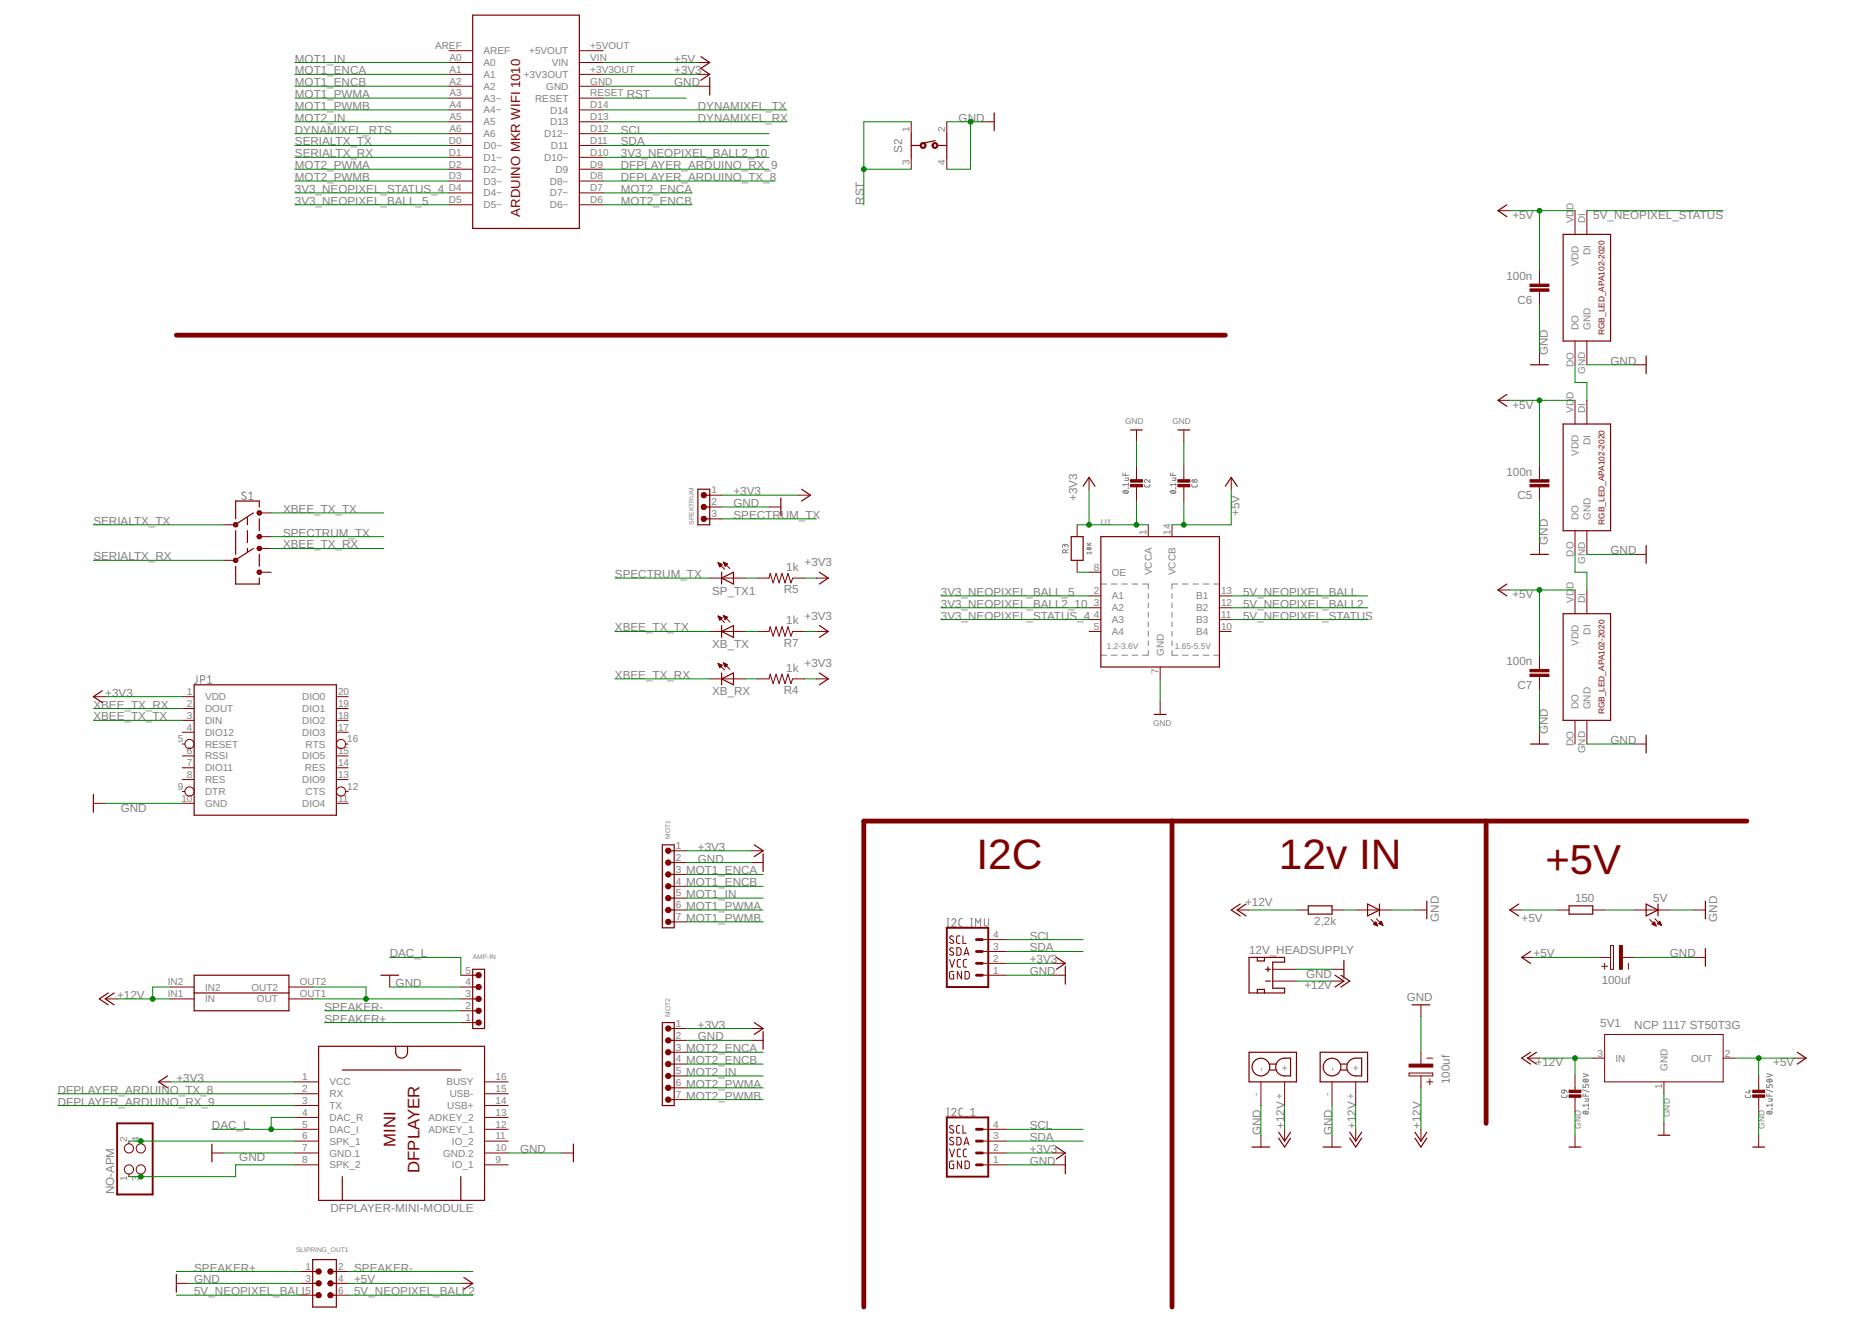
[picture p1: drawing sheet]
<svg xmlns="http://www.w3.org/2000/svg" width="594mm" height="420mm" viewBox="0 0 594 420" stroke-linecap="round" stroke-linejoin="round" font-family="sans-serif">
<g fill="none" stroke="#808080" stroke-width=".32">
<path d="M78 156.3a.6 .6 0 0 0-1-.1 .6 .6 0 0 0 .1 .9l.7 .4a.6 .6 0 0 1 .1 .9 .6 .6 0 0 1-.9 0l-.2-.2M79 156.7l.7-.6v2.4M79 158.5h1.3M356.4 150.1v.8h1.7M356.5 155.8a.97 .97 0 0 1 1.6 .4 .94 .94 0 0 1-.9 .4 .94 .94 0 0 1-.8-.6zM356.8 155.7l.9 .8M357 151.7h1.1l-.1 .7-1 .1M357.1 150.1v.8M358 155h.1M358.1 153.2v1M358.1 153.7h-1.7l.4 .5M363.2 153.8v.5l.4 .2h1.1l.2-.7"/>
<path d="M364.9 152.1v1l-1-.8a.47 .47 0 0 0-.7 .2 .47 .47 0 0 0 .4 .6M371.4 150.1v.8h1.7M371.5 155.8a.97 .97 0 0 1 1.6 .4 .94 .94 0 0 1-.9 .4 .94 .94 0 0 1-.7-.6zM371.8 155.7l1 .8M372 151.7h1.1v.7l-1.1 .1M372.2 150.1v.8M373.1 155h.1M373.1 153.7h-1.7l.4 .5M373.1 153.2v1M378.2 153.8v.5l.4 .2h1.1l.3-.7M338 173.2a.48 .48 0 0 1 .5-.5 .48 .48 0 0 1 .4 .5v.5M338 173.5v-.4a.39 .39 0 0 0-.4-.4 .39 .39 0 0 0-.4 .4v.6"/>
<path d="M338.2 175.4v-.5a.49 .49 0 0 0-.5-.5 .49 .49 0 0 0-.5 .5v.5h1.7M338.9 174.4l-.7 .4M345 173h1.2M345 172.3l.8 .7M345.1 173.9a.59 .59 0 0 1 .7-.3 .59 .59 0 0 1 .4 .7 .59 .59 0 0 1-.8 .3 .59 .59 0 0 1-.3-.7zM345.2 173.8l.8 .6M346.2 175.5h-1.2l.2 .3M346.2 175.1v.7M346.2 172.3l-.7 .4M349.4 185.3h1.8M352.7 185.3h1.8M356 185.3h1.8"/>
<path d="M359.3 185.3h1.8M362.6 185.3h1.8v1.6M364.4 188.3v1.6M364.4 191.3v1.6M364.4 194.4v1.5M364.4 197.4v1.5M371.9 188.3v1.6M371.9 191.3v1.6M371.9 194.4v1.5M371.9 197.4v1.5M373.8 185.3h-1.9v1.6M375.2 185.3h1.9"/>
<path d="M378.5 185.3h1.9M381.8 185.3h1.9M385.1 185.3h1.9M62.5 214.4v2.1l-.2 .2-.6 .1M63.7 215.8h.6a.67 .67 0 0 0 .7-.7 .67 .67 0 0 0-.7-.7h-.6v2.4M65.9 216.8h1.3M65.9 214.9l.6-.5v2.4M349.4 207.9h1.8M352.7 207.9h1.8M356 207.9h1.8M359.3 207.9h1.8M364.4 206.4v1.5h-1.8"/>
<path d="M364.4 200.4v1.5M364.4 203.4v1.5M371.9 206.4v1.5h1.9M371.9 200.4v1.5M371.9 203.4v1.5M375.2 207.9h1.9M378.5 207.9h1.9M381.8 207.9h1.9M385.1 207.9h1.9M300.6 293.9h.5M300.6 291.5h.5M300.8 291.5v2.4"/>
<path d="M302 292.1a.66 .66 0 0 1 1-.6 .66 .66 0 0 1 .2 1.1l-1.2 1.3h1.4M305.4 291.5l-.7 .1-.4 .5 .1 1.6 1 .2M306.2 294.2h1.1M308.1 293.9h.5M308.1 291.5h.5M308.3 291.5v2.4M309.6 293.9v-2.4l.8 1.4 .8-1.4v2.4M312.4 291.5v1.8a.67 .67 0 0 0 .6 .6 .67 .67 0 0 0 .7-.6v-1.8M300.6 354.1h.5M300.6 351.7h.5M300.8 351.7v2.4M302 352.2a.66 .66 0 0 1 1-.4 .66 .66 0 0 1 .2 1l-1.2 1.3h1.4"/>
<path d="M305.4 351.7h-.7l-.4 .5 .1 1.7 1 .2M306.2 354.4h1.1M308.1 354.1h1.4M308.1 352.2l.7-.5v2.4M495.6 347.5v.6l.4 .2h1.1l.2-.8M495.7 346l.8-.1v.6a.48 .48 0 0 1-.7 .3 .48 .48 0 0 1-.1-.8zM496.5 345.9l.5 .2 .3 .6M502.2 345.8l2.1 .7M502.4 344.1v1h.7v-.6a.5 .5 0 0 1 .5-.4 .5 .5 0 0 1 .5 .4v.6M502.4 347.1v.8h1.7M502.4 340.7l1.7 .5-1.7 .6M502.5 352.8a.95 .95 0 0 1 1.6 .4 .95 .95 0 0 1-1.7-.3z"/>
<path d="M502.5 342.7a.95 .95 0 0 1 1.6 .4 .96 .96 0 0 1-1.7-.3zM502.8 352.7l.9 .8M502.8 342.5l.9 .8M502.9 348.7h1.2l-.1 .7-1.1 .1M503.1 347.1v.8M504 351.9h.1M504.1 350.7h-1.7l.4 .5M504.1 350.2v1M553.9 347.5v.6l.3 .2h1.2l.2-.8M554.8 346.2h.8M555.2 345.9v1l-1.3-.4M560.5 345.8l2.1 .7"/>
<path d="M560.7 344.1v1h.7v-.6a.49 .49 0 0 1 .5-.4 .49 .49 0 0 1 .5 .4v.6M560.7 347.1v.8h1.7M560.7 340.7l1.7 .5-1.7 .6M560.8 352.8a.96 .96 0 0 1 1.6 .4 .95 .95 0 0 1-1 .4 .95 .95 0 0 1-.7-.7zM560.8 342.7a.96 .96 0 0 1 1.6 .4 .95 .95 0 0 1-1.7-.3zM561.1 352.7l.9 .8M561.1 342.5l.9 .8M561.3 348.7h1.1l-.2 .7-.9 .1M561.4 347.1v.8M562.3 351.9h.1M562.4 350.2v1M562.4 350.7h-1.7l.4 .5"/>
<circle cx="378.6" cy="152.6" r=".39"/>
<circle cx="379.5" cy="152.6" r=".48"/>
</g>
<path d="M56 106.4h332.9M371.9 260.6v154.2M471.6 260.6v95.9M554.4 260.6h-280.3v154.2" fill="none" stroke="#800000" stroke-width="1.5"/>
<g fill="none" stroke="#800000" stroke-width=".38">
<path d="M150 4.8h33.9v67.7h-33.9zM222.4 18l2.8 1.8-2.8 1.9 2.8 1.9-2.8 1.9M225.2 24.6v5.6M315.5 35.8v5.7M289.2 42.4v7.5M289.2 46.2h2.8M296.8 44.6l-4.1 .9M297.6 46.2h2.9M300.5 42.4v7.5M478.2 65l-2.8 1.9 2.8 1.8M496.1 74.4h15v33.8h-15zM485.7 115.8h5.7"/>
<path d="M522.4 112.9v5.7M358.8 136.4h3.7M373.8 136.4h3.8M478.2 125.2l-2.8 1.8 2.8 1.9M496.1 134.6h15v33.8h-15zM221.5 155.3h3.7v11.2h-3.7zM223.4 157.1h1.8M247.8 158.1v5.6M254.4 155.3l2.8 1.8-2.8 1.9M343.7 154.3l1.9-2.8 1.9 2.8M388.9 154.3l1.8-2.8 1.9 2.8M74.8 179.7v5.6h7.5v-1.8"/>
<path d="M74.8 168.4v7.5M78.5 164.3v2.2M78.5 168.4v3.8M78.5 174.1v1.1M80.4 162.8l-5.2 3.4M80.4 174.1l-5.2 3.3M82.3 160.9v-1.9h-7.5v5.7M82.3 164.7v3.7M82.3 175.9v3.8M223.4 160.9h1.8M223.4 164.7h1.8M340 170.3h3.7v7.5h-3.7z"/>
<path d="M349.4 170.3h37.6v41.4h-37.6zM485.7 175.9h5.7M522.4 173.1v5.7M229 181.6v3.7M229 198.5v3.8M229 183.5l3.8-1.9v3.7zM260 198.5l2.8 1.9-2.8 1.9M260 181.6l2.8 1.9-2.8 1.8M478.2 185.3l-2.8 1.9 2.8 1.9M496.1 194.8h15v33.8h-15zM32.5 219.2l-2.9 1.9 2.9 1.8M61.6 217.3h45.1v41.4h-45.1z"/>
<path d="M229 200.4l3.8-1.9v3.8zM229 213.6v3.7M229 215.4l3.8-1.8v3.7zM260 213.6l2.8 1.8-2.8 1.9M366.3 226.7h3.8M485.7 236.1h5.7M522.4 233.3v5.7M29.6 252.1v5.6M210.2 268.1h3.8v26.3h-3.8zM212.1 273.7h1.9M212.1 270h1.9M212.1 277.5h1.9"/>
<path d="M239.4 268.1l2.8 1.9-2.8 1.8M242.2 270.9v5.7M212.1 281.3h1.9M212.1 285h1.9M212.1 288.8h1.9M212.1 292.5h1.9M393.6 286.9l-2.9 1.9 2.9 1.9M395.4 286.9l-2.8 1.9 2.8 1.9M415.2 287.5h7.5v2.6h-7.5zM434 286.9l3.8 1.9-3.8 1.9zM437.8 286.9v3.8M452.8 286v5.6"/>
<path d="M482 286.9l-2.9 1.9 2.9 1.9M497.9 287.5h7.6v2.6h-7.6zM522.4 286.9l3.8 1.9-3.8 1.9zM526.2 286.9v3.8M541.2 286v5.6M34.3 315.1l-2.8 1.9 2.8 1.9M36.2 315.1l-2.8 1.9 2.8 1.9M61.6 315.1h30.1M61.6 309.5h30.1v11.3h-30.1zM120.9 309.5h5.6M150 307.6h3.8v18.8h-3.8zM150 309.5h1.9"/>
<path d="M150 317h1.9M150 313.2h1.9M335.3 303.8l2.8 1.9-2.8 1.9M338.1 306.6v5.7M396.4 303.8h11.3v1.5h-3.8v8.3h3.8v1.5h-11.3zM399 303.8v1.1h2.3v-1.1M399 315.1v-1.1h2.3v1.1M401.7 307.6h1.5M401.7 311.3h1.5M402.4 306.8v1.5M423.7 309.5l2.8 1.8-2.8 1.9M425.5 309.5l2.8 1.8-2.8 1.9"/>
<path d="M426.5 304.8v5.6M448.1 318.9h5.6M485.7 301.9l-2.8 1.9 2.8 1.9M541.2 301v5.6M101.1 332h52.7v48.9h-52.7zM108.6 339.6h37.6M125.6 332a3.9 3.9 0 0 0 .3 3 1.89 1.89 0 0 0 2.1 .7 1.89 1.89 0 0 0 1.3-1.8v-1.9M150 320.8h1.9M150 324.5h1.9M210.2 324.5h3.8v26.3h-3.8zM212.1 330.2h1.9M212.1 326.4h1.9"/>
<path d="M212.1 333.9h1.9M212.1 337.7h1.9M239.4 324.5l2.8 1.9-2.8 1.9M242.2 327.3v5.7M396.4 333.9h15v9.4h-15zM403 339.6h1.9M403 337.7h1.9M405.6 336.7l.7-.6a5 5 0 0 1 3.3-.3v5.6a5.3 5.3 0 0 1-3.3-.3 2.83 2.83 0 0 1-.7-4.4zM419 333.9h15v9.4h-15zM425.5 339.6h1.9M425.5 337.7h1.9M428.2 336.7l.7-.6a5 5 0 0 1 3.2-.3v5.6a5.3 5.3 0 0 1-3.2-.3 2.83 2.83 0 0 1-.7-4.4z"/>
<path d="M485.7 333.9l-2.8 1.9 2.8 1.9M487.6 333.9l-2.8 1.9 2.8 1.9M570.4 333.9l2.8 1.9-2.8 1.9M53.1 341.4l-2.8 1.9 2.8 1.9M212.1 341.4h1.9M212.1 345.2h1.9M212.1 349h1.9M405.8 359.3l1.9 2.8 1.9-2.8M428.3 359.3l1.9 2.8 1.9-2.8M449.1 359.3l1.8 2.8 1.9-2.8M67.2 363.1v5.6M108.6 373.4v7.5"/>
<path d="M146.2 373.4v7.5M182 363.1v5.6M335.3 364l2.8 1.9-2.8 1.9M338.1 366.8v5.7M397.3 364h5.7M405.8 361.2l1.9 2.8 1.9-2.8M419.9 364h5.6M428.3 361.2l1.9 2.8 1.9-2.8M449.1 361.2l1.8 2.8 1.9-2.8M497.9 364h3.8M526.2 360.3h3.7M556.2 364h3.8"/>
<path d="M99.2 399.7h7.5v15.1h-7.5zM56 404.5v5.6M99.2 403.5h1.9M99.2 407.3h1.9M99.2 411h1.9M104.9 403.5h1.8M104.9 407.3h1.8M104.9 411h1.8M147.2 405.4l2.8 1.9-2.8 1.9"/>
<circle cx="400.2" cy="338.6" r="2.82"/>
<circle cx="422.7" cy="338.6" r="2.82"/>
</g>
<g fill="none" stroke="#800000" stroke-width=".32">
<path d="M142.5 19.8h7.5M142.5 16.1h7.5M183.9 19.8h7.5M183.9 16.1h7.5M221.5 19.8h3.7M142.5 38.7h7.5M142.5 34.9h7.5M142.5 31.1h7.5M142.5 27.4h7.5M142.5 23.6h7.5M183.9 38.7h7.5M183.9 34.9h7.5"/>
<path d="M183.9 31.1h7.5M183.9 27.4h7.5M183.9 23.6h7.5M221.5 27.4h3.7M221.5 23.6h3.7M289.2 38.7v3.7M300.5 38.7v3.7M311.7 38.7h3.8M142.5 57.4h7.5M142.5 53.7h7.5M142.5 49.9h7.5M142.5 46.2h7.5"/>
<path d="M142.5 42.4h7.5M183.9 57.4h7.5M183.9 53.7h7.5M183.9 49.9h7.5M183.9 46.2h7.5M183.9 42.4h7.5M289.2 49.9v3.8M300.5 49.9v3.8M142.5 65h7.5M142.5 61.2h7.5M183.9 65h7.5M183.9 61.2h7.5"/>
<path d="M475.4 66.9h3.7M499.8 66.9v7.5M503.6 66.9v7.5M488.5 85.7v4.5M488.5 92.4v4.5M488.5 112v3.8M499.8 108.2v7.6M503.6 108.2v7.6M518.6 115.8h3.8M360.7 136.4v3.8M375.7 136.4v3.8M475.4 127h3.7"/>
<path d="M499.8 127v7.6M503.6 127v7.6M225.2 157.1h3.8M253.4 157.1h3.8M345.6 151.5v3.8M360.7 147.7v4.9M360.7 154.1v4.9M375.7 147.7v4.9M375.7 154.1v4.9M390.7 151.5v3.8M488.5 147.7v4.6M488.5 154.5v4.5"/>
<path d="M71 166.5h3.8M71 177.8h3.8M82.3 162.8h3.8M82.3 170.3h3.8M82.3 174.1h3.8M225.2 160.9h3.8M225.2 164.7h3.8M227.9 178.6l2 2M227.9 178.6l1.3 .5-.8 .8M227.9 178.6l.5 1.3M227.9 178.7h.3M228 178.9h.6"/>
<path d="M228.1 179.1h.9M228.2 179.3h.8M228.3 179.5h.6M228.3 179.7h.4M228.4 179.9h.1M229.6 178.4l2 2M229.6 178.4l1.3 .5-.8 .8M229.6 178.4l.5 1.3M229.6 178.5h.2M229.7 178.7h.6M229.8 178.9h.9M229.9 179.1h.9"/>
<path d="M229.9 179.3h.6M230 179.5h.4M230.1 179.7h.1M244.1 160.9h3.7M341.8 166.5v3.8M341.8 177.8v3.8M364.4 166.5v3.8M371.9 166.5v3.8M488.5 172.2v3.7M499.8 168.4v7.5M503.6 168.4v7.5M518.6 175.9h3.8"/>
<path d="M82.3 181.6h3.8M225.2 183.5h11.3M227.9 195.5l2 2.1M227.9 195.5l1.3 .6-.8 .7zM227.9 195.6h.1M228 195.7h.5M228.1 195.9h.8M228.2 196.2h.9M228.2 196.3h.7M228.3 196.5h.4M228.4 196.7h.1M229.6 195.3l2 2.1"/>
<path d="M229.6 195.3l1.3 .6-.8 .7zM229.6 195.4h.1M229.7 195.6h.4M229.7 195.7h.9M229.8 195.9h1M229.9 196.2h.7M230 196.3h.4M230.1 196.5h.1M240.3 183.5h3.8l.3-1.6 1 3.1 .9-3.1 .9 3.1 1-3.1 .9 3.1 1-3.1 .9 3.1 .6-1.5h3.7M259.1 183.5h3.7M345.6 189.1h3.8M345.6 192.9h3.8"/>
<path d="M345.6 196.6h3.8M345.6 181.6h3.8M387 189.1h3.7M387 192.9h3.7M387 196.6h3.7M475.4 187.2h3.7M499.8 187.2v7.6M503.6 187.2v7.6M225.2 200.4h11.3M225.2 215.4h11.3M227.9 210.5l2 2.1M227.9 210.5l1.3 .6-.8 .8"/>
<path d="M227.9 210.5l.5 1.4M227.9 210.7h.3M228 210.9h.7M228.1 211.1h1M228.2 211.3h.8M228.3 211.5h.5M228.3 211.7h.3M228.4 211.9h.1M229.6 210.4l2 2M229.6 210.4l1.3 .5-.8 .8M229.6 210.4l.5 1.3M229.6 210.5h.3"/>
<path d="M229.7 210.7h.6M229.8 210.9h1M229.9 211.1h.8M230 211.3h.5M230 211.5h.3M230.1 211.7h.1M240.3 200.4h3.8l.3-1.5 1 3 .9-3 .9 3 1-3 .9 3 1-3 .9 3 .6-1.5h3.7M240.3 215.4h3.8l.3-1.5 1 3 .9-3 .9 3 1-3 .9 3 1-3 .9 3 .6-1.5h3.7M259.1 200.4h3.7M259.1 215.4h3.7M345.6 200.4h3.8M368.2 211.7v3.7"/>
<path d="M387 200.4h3.7M488.5 207.9v4.5M488.5 214.7v4.5M29.6 221.1h3.8M57.8 236.1h.9M57.8 228.6h3.8M57.8 221.1h3.8M57.8 224.8h3.8M57.8 232.4h3.8M57.8 239.9h3.8M106.7 228.6h3.8M106.7 221.1h3.8"/>
<path d="M106.7 224.8h3.8M106.7 232.4h3.8M106.7 239.9h3.8M109.7 236.1h.8M368.2 222.9v3.8M488.5 232.4v3.7M499.8 228.6v7.5M503.6 228.6v7.5M518.6 236.1h3.8M29.6 254.9h3.8M57.8 251.2h.9M57.8 254.9h3.8"/>
<path d="M57.8 247.4h3.8M57.8 243.6h3.8M106.7 254.9h3.8M106.7 247.4h3.8M106.7 243.6h3.8M109.7 251.2h.8M214 273.7h3.7M214 270h3.7M214 277.5h3.7M238.4 273.7h3.8M238.4 270h3.8M214 288.8h3.7"/>
<path d="M214 292.5h3.7M214 281.3h3.7M214 285h3.7M302.5 297.2a.6 .6 0 0 0-.9-.1 .6 .6 0 0 0 .1 .9l.7 .4a.61 .61 0 0 1 .1 .9 .61 .61 0 0 1-.9-.1l-.3-.2M304.6 297h-.7l-.3 .5 .1 1.7 .9 .2M305.6 297v2.4h1M311.7 298.2h7.6M392.6 288.8h3.8M411.4 288.8h3.8M422.7 288.8h3.8M430.2 288.8h11.3M435.1 291.8l2.1 2.1"/>
<path d="M435.9 293.3l1.3 .6M435.9 293.3l.7-.8 .6 1.4M435.9 293.3h1.1M436.1 293.1h.8M436.3 292.9h.5M436.4 293.5h.6M436.5 292.7h.2M436.8 291.6l2.1 2.1M436.8 293.7h.3M437.6 293.1h1.1M437.6 293.1l1.3 .6M437.6 293.1l.7-.7 .6 1.3"/>
<path d="M437.8 292.9h.8M438 292.7h.5M438 293.3h.7M438.1 292.5h.3M438.5 293.5h.3M449.1 288.8h3.7M479.1 288.8h3.8M494.2 288.8h3.7M505.5 288.8h3.7M518.6 288.8h11.3M523.5 291.8l2.1 2.1M524.3 293.3l1.3 .6"/>
<path d="M524.3 293.3l.7-.8 .6 1.4M524.3 293.3h1.1M524.5 293.1h.8M524.7 292.9h.5M524.7 293.5h.7M524.8 292.7h.3M525.2 293.7h.3M525.2 291.6l2.1 2.1M526 293.1h1M526 293.1l1.3 .6M526 293.1l.7-.7 .6 1.3M526.2 292.9h.8"/>
<path d="M526.4 292.7h.5M526.4 293.3h.7M526.5 292.5h.3M526.9 293.5h.3M537.4 288.8h3.8M33.4 317h3.8M54.1 317h7.5M54.1 313.2h7.5M91.7 317h7.5M91.7 313.2h7.5M123.7 309.5v3.7M146.2 309.5h3.8"/>
<path d="M146.2 317h3.8M146.2 313.2h3.8M301.3 304.5l.8 2.4 .8-2.4M302.5 300.9a.6 .6 0 0 0-.9-.1 .6 .6 0 0 0 .1 1l.7 .4a.61 .61 0 0 1 .1 .9 .61 .61 0 0 1-.9-.1l-.3-.2M302.7 308.3h-1l-.3 .3-.1 1.5 .3 .5 1.1 .1v-1.4h-.4M303.7 300.7l.8 .1 .4 .4v1.5l-.4 .4h-.8zM304.8 304.5h-.7l-.3 .5 .1 1.7 .9 .2M305.1 308.3v2.4l-1.3-2.4v2.4M305.9 303.1l.8-2.4 .8 2.4M306.1 302.6h1.2M306.3 308.3h.8l.5 .4v1.5l-.5 .4-.8 .1zM306.8 304.5h-.8l-.3 .5v1.5l.4 .4h.7"/>
<path d="M311.7 309.5h7.6M311.7 305.7h7.6M311.7 301.9h7.6M334.3 309.5h3.8M334.3 305.7h3.8M403.9 311.3h7.5M403.9 307.6h7.5M422.7 311.3h3.8M422.7 307.6h3.8M450.9 318.9v3.7M482.9 303.8h3.8M507.3 303.8h3.8"/>
<path d="M508.3 306.6h1.9M509.2 305.7v1.9M511.1 300.1h.9v7.5h-.9zM514.9 303.8h3.7M516.8 305.7v1.9M537.4 303.8h3.8M146.2 324.5h3.8M146.2 320.8h3.8M214 330.2h3.7M214 326.4h3.7M214 333.9h3.7M214 337.7h3.7"/>
<path d="M238.4 330.2h3.8M238.4 326.4h3.8M450.9 333.9v3.8M452.8 335.8h1.9M484.8 335.8h3.7M505.5 335.8h3.7M509.2 328.3h37.6v15h-37.6zM546.8 335.8h3.8M569.4 335.8h3.8M50.3 343.3h3.8M93.6 358.4h7.5M93.6 343.3h7.5"/>
<path d="M93.6 347.1h7.5M93.6 350.8h7.5M93.6 354.6h7.5M153.8 358.4h7.5M153.8 343.3h7.5M153.8 347.1h7.5M153.8 350.8h7.5M153.8 354.6h7.5M214 341.4h3.7M214 345.2h3.7M214 349h3.7M302.5 357.4a.6 .6 0 0 0-.9-.1 .6 .6 0 0 0 .1 .9l.7 .4a.61 .61 0 0 1 .1 .9 .61 .61 0 0 1-.9-.1l-.3-.2"/>
<path d="M304.6 357.2h-.7l-.3 .5 .1 1.6 .9 .3M305.6 357.2v2.4h1M311.7 358.4h7.6M400.2 343.3v7.5M407.7 343.3v7.5M407.7 358.4v3.7M422.7 343.3v7.5M430.2 343.3v7.5M430.2 358.4v3.7M447.2 340.5h7.5v.9h-7.5zM450.9 341.4v3.8M450.9 358.4v3.7"/>
<path d="M452.8 343.3h1.9M453.7 342.4v1.9M499.8 341.4v4.9M499.8 347.8v4.9M528 343.3v3.8M528 356.5v3.8M558.1 341.4v4.9M558.1 347.8v4.9M40.9 362.1v.8M40.9 372.6v.8M44.7 362.1v.8M44.7 372.6v.8"/>
<path d="M67.2 365.9h3.8M93.6 369.7h7.5M93.6 365.9h7.5M93.6 362.1h7.5M153.8 369.7h7.5M153.8 365.9h7.5M153.8 362.1h7.5M178.2 365.9h3.8M301.3 364.7l.8 2.4 .8-2.4M302.5 361.1a.6 .6 0 0 0-.9-.1 .6 .6 0 0 0 .1 .9l.7 .4a.61 .61 0 0 1 .1 .9 .61 .61 0 0 1-.9 0l-.3-.2M302.7 368.4l-1 .1-.3 .3-.1 1.5 .3 .5 1.1 .1v-1.4h-.4M303.7 360.9l.8 .1 .4 .4 .1 1.3-.5 .6h-.8z"/>
<path d="M304.8 364.7h-.7l-.3 .5 .1 1.7 .9 .2M305.1 368.4v2.5l-1.3-2.5v2.5M305.9 363.3l.8-2.4 .8 2.4M306.1 362.7h1.2M306.3 368.4l.8 .1 .5 .4v1.5l-.5 .4-.8 .1zM306.8 364.7h-.8l-.3 .5 .1 1.7 1 .2M311.7 369.7h7.6M311.7 365.9h7.6M311.7 362.1h7.6M334.3 369.7h3.8M334.3 365.9h3.8M400.2 360.3v3.7"/>
<path d="M422.7 360.3v3.7M499.8 360.3v3.7M558.1 360.3v3.7M56 407.3h3.7M95.5 403.5h3.7M95.5 407.3h3.7M95.5 411h3.7M106.7 403.5h3.8M106.7 407.3h3.8M106.7 411h3.8M146.2 407.3h3.8"/>
<circle cx="60.1" cy="236.1" r="1.46"/>
<circle cx="108.2" cy="236.1" r="1.46"/>
<circle cx="60.1" cy="251.2" r="1.46"/>
<circle cx="108.2" cy="251.2" r="1.46"/>
<circle cx="40.9" cy="364.4" r="1.46"/>
<circle cx="40.9" cy="371.1" r="1.46"/>
<circle cx="44.7" cy="371.1" r="1.46"/>
<circle cx="44.7" cy="364.4" r="1.46"/>
</g>
<path d="M300.5 294.4h13.1v18.8h-13.1zM37.2 356.5h11.3v22.6h-11.3zM300.5 354.6h13.1v18.8h-13.1z" fill="none" stroke="#800000" stroke-width=".61"/>
<path d="M309.9 298.2h1.8M309.9 301.9h1.8M309.9 305.7h1.8M309.9 309.5h1.8M309.9 358.4h1.8M309.9 362.1h1.8M309.9 365.9h1.8M309.9 369.7h1.8" fill="none" stroke="#800000" stroke-width=".91"/>
<g fill="#800000" stroke="#800000" stroke-width=".32">
<path d="M447.2 337.7h7.5v.9h-7.5z"/>
<path d="M513.9 300.1h1v7.5h-1z"/>
<path d="M485.5 152.2h6.1v.8h-6.1z"/>
<path d="M485.5 153.7h6.1v.8h-6.1z"/>
<path d="M485.5 90.2h6.1v.7h-6.1z"/>
<path d="M485.5 91.7h6.1v.7h-6.1z"/>
<path d="M485.5 212.4h6.1v.8h-6.1z"/>
<path d="M485.5 213.9h6.1v.8h-6.1z"/>
<path d="M358.8 152.2h3.7v.8h-3.7z"/>
<path d="M358.8 153.7h3.7v.8h-3.7z"/>
<path d="M373.8 152.2h3.8v.8h-3.8z"/>
<path d="M373.8 153.7h3.8v.8h-3.8z"/>
<path d="M556.2 347.5h3.8v.7h-3.8z"/>
<path d="M556.2 345.9h3.8v.8h-3.8z"/>
<path d="M497.9 347.5h3.8v.7h-3.8z"/>
<path d="M497.9 345.9h3.8v.8h-3.8z"/>
</g>
<g fill="#800000" stroke="#800000" stroke-width=".32">
<path d="M74.3 166a.72 .72 0 0 1 1.1 .2 .72 .72 0 0 1-.4 1 .72 .72 0 0 1-.9-.7h.3a.34 .34 0 0 1 .5-.3 .34 .34 0 0 1 .1 .6 .34 .34 0 0 1-.5-.1l-.4-.2z" fill-rule="evenodd"/>
<path d="M81.8 162.3a.72 .72 0 0 1 1.1 .1 .72 .72 0 0 1-.4 1.1 .72 .72 0 0 1-.9-.7h.4a.34 .34 0 0 1 .4-.3 .34 .34 0 0 1 .1 .5 .34 .34 0 0 1-.5-.1l-.4-.1z" fill-rule="evenodd"/>
<path d="M81.8 169.8a.73 .73 0 0 1 1.1 .1 .73 .73 0 0 1-.4 1.1 .73 .73 0 0 1-.9-.7h.4a.35 .35 0 0 1 .4-.3 .35 .35 0 0 1 .1 .6 .35 .35 0 0 1-.5-.2l-.4-.1z" fill-rule="evenodd"/>
<path d="M81.8 173.5a.72 .72 0 0 1 1.1 .2 .72 .72 0 0 1-.4 1.1 .72 .72 0 0 1-.9-.7h.4a.34 .34 0 0 1 .4-.4 .34 .34 0 0 1 .1 .6 .34 .34 0 0 1-.5-.1l-.4-.1z" fill-rule="evenodd"/>
<path d="M81.8 181.1a.72 .72 0 0 1 1.1 .1 .72 .72 0 0 1-.4 1.1 .72 .72 0 0 1-.9-.7h.4a.35 .35 0 0 1 .4-.3 .35 .35 0 0 1 .1 .5 .35 .35 0 0 1-.5-.1l-.4-.1z" fill-rule="evenodd"/>
<path d="M74.3 177.3a.72 .72 0 0 1 1.1 .2 .72 .72 0 0 1-.4 1 .72 .72 0 0 1-.9-.7h.3a.34 .34 0 0 1 .5-.3 .34 .34 0 0 1 .1 .6 .34 .34 0 0 1-.5-.2l-.4-.1z" fill-rule="evenodd"/>
<path d="M292.2 45.6a.95 .95 0 0 1 1.5 .1 .95 .95 0 0 1-.5 1.4 .95 .95 0 0 1-1.2-.9h.4a.56 .56 0 0 1 .7-.6 .56 .56 0 0 1 .2 .9 .56 .56 0 0 1-.9-.1l-.4-.2z" fill-rule="evenodd"/>
<path d="M296 45.6a.94 .94 0 0 1 1.5 .1 .94 .94 0 0 1-.5 1.4 .94 .94 0 0 1-1.2-.9h.3a.57 .57 0 0 1 .9-.5 .57 .57 0 0 1 .1 .9 .57 .57 0 0 1-.9-.2l-.1-.2h-.3z" fill-rule="evenodd"/>
<circle cx="101.1" cy="403.5" r=".85"/>
<circle cx="104.9" cy="403.5" r=".85"/>
<circle cx="101.1" cy="407.3" r=".85"/>
<circle cx="104.9" cy="407.3" r=".85"/>
<circle cx="101.1" cy="411" r=".85"/>
<circle cx="104.9" cy="411" r=".85"/>
<circle cx="223.4" cy="160.9" r=".85"/>
<circle cx="223.3" cy="157.1" r=".85"/>
<circle cx="223.3" cy="164.7" r=".85"/>
<circle cx="212.1" cy="330.2" r=".85"/>
<circle cx="212.1" cy="326.4" r=".85"/>
<circle cx="212.1" cy="333.9" r=".85"/>
<circle cx="212.1" cy="337.7" r=".85"/>
<circle cx="212.1" cy="341.4" r=".85"/>
<circle cx="212.1" cy="345.2" r=".85"/>
<circle cx="212.1" cy="349" r=".85"/>
<circle cx="212.1" cy="273.7" r=".85"/>
<circle cx="212.1" cy="270" r=".85"/>
<circle cx="212.1" cy="277.5" r=".85"/>
<circle cx="212.1" cy="281.3" r=".85"/>
<circle cx="212.1" cy="285" r=".85"/>
<circle cx="212.1" cy="288.8" r=".85"/>
<circle cx="212.1" cy="292.5" r=".85"/>
<circle cx="151.9" cy="320.8" r=".85"/>
<circle cx="151.9" cy="324.5" r=".85"/>
<circle cx="151.9" cy="317" r=".85"/>
<circle cx="151.9" cy="313.2" r=".85"/>
<circle cx="151.9" cy="309.5" r=".85"/>
</g>
<g fill="none" stroke="#008000" stroke-width=".32">
<path d="M93.6 19.8h48.9M191.4 19.8h30.1M93.6 27.4h48.9M93.6 38.7h48.9M93.6 34.9h48.9M93.6 23.6h48.9M93.6 31.1h48.9M191.4 27.4h30.1M191.4 38.7h58.3M191.4 34.9h58.3M191.4 23.6h30.1M191.4 31.1h26.3"/>
<path d="M289.2 38.7h-15.1v26.3M300.5 38.7h11.2M308 38.7v15h-7.5M93.6 53.7h48.9M93.6 46.2h48.9M93.6 42.4h48.9M93.6 49.9h48.9M93.6 57.4h48.9M191.4 53.7h52.7M191.4 46.2h52.7M191.4 42.4h52.7M191.4 49.9h52.7"/>
<path d="M191.4 57.4h54.5M274.1 53.7h15.1M93.6 61.2h48.9M93.6 65h48.9M191.4 61.2h28.2M191.4 65h28.2M479.1 66.9h20.7M488.5 66.9v18.8M503.6 66.9h43.2M488.5 96.9v15.1M499.8 115.8v5.6h3.8v5.6M503.6 115.8h15"/>
<path d="M479.1 127h20.7M488.5 127v20.7M229 157.1h24.4M345.6 155.3v11.2M360.7 140.2v7.5M360.7 159v7.5M375.7 140.2v7.5M375.7 159v7.5M390.7 155.3v11.2h-18.8M488.5 159v13.2M29.6 166.5h41.4M29.6 177.8h41.4"/>
<path d="M86.1 174.1h35.7M86.1 162.8h35.7M86.1 170.3h35.7M229 160.9h15.1M229 164.7h30.1M341.8 166.5h22.6M499.8 175.9v5.7h3.8v5.6M503.6 175.9h15M195.1 183.5h30.1M236.5 183.5h3.8M255.3 183.5h3.8M298.6 196.6h47"/>
<path d="M298.6 192.9h47M298.6 189.1h47M341.8 181.6h3.8M390.7 196.6h43.3M390.7 192.9h43.3M390.7 189.1h43.3M479.1 187.2h20.7M488.5 187.2v20.7M195.1 200.4h30.1M195.1 215.4h30.1M236.5 200.4h3.8M236.5 215.4h3.8"/>
<path d="M255.3 200.4h3.8M255.3 215.4h3.8M368.2 215.4v7.5M488.5 219.2v13.2M29.6 224.8h28.2M29.6 228.6h28.2M33.4 221.1h24.4M503.6 236.1h15M33.4 254.9h24.4M217.7 273.7h20.7M217.7 270h20.7M217.7 277.5h24.5"/>
<path d="M217.7 288.8h24.5M217.7 281.3h24.5M217.7 285h24.5M217.7 292.5h24.5M319.3 298.2h24.4M396.4 288.8h15M426.5 288.8h3.7M441.5 288.8h7.6M482.9 288.8h11.3M509.2 288.8h9.4M529.9 288.8h7.5M37.2 317h16.9"/>
<path d="M54.1 313.2h-5.6v3.8M99.2 313.2h17v3.8M99.2 317h47M123.7 303.8h22.5v5.7M123.7 313.2h22.5M319.3 309.5h15M319.3 301.9h24.4M319.3 305.7h15M411.4 307.6h11.3M411.4 311.3h11.3M486.7 303.8h20.6M518.6 303.8h18.8"/>
<path d="M103 320.8h43.2M103 324.5h43.2M217.7 330.2h20.7M217.7 326.4h20.7M217.7 333.9h24.5M217.7 337.7h24.5M450.9 322.6v11.3M488.5 335.8h17M499.8 335.8v5.6M550.6 335.8h18.8M558.1 335.8v5.6M18.4 347.1h75.2"/>
<path d="M18.4 350.8h75.2M54.1 343.3h39.5M67.2 358.4h26.4M93.6 354.6h-7.5v3.8M217.7 341.4h24.5M217.7 345.2h24.5M217.7 349h24.5M319.3 358.4h24.4M400.2 350.8v9.5M407.7 350.8v7.6M422.7 350.8v9.5M430.2 350.8v7.6"/>
<path d="M450.9 345.2v13.2M499.8 352.7v7.6M528 347.1v9.4M558.1 352.7v7.6M40.9 362.1h52.7M71 365.9h22.6M93.6 369.7h-18.8v3.7h-33.9M161.3 365.9h16.9M319.3 369.7h15M319.3 365.9h15M319.3 362.1h24.4M56 403.5h39.5"/>
<path d="M56 411h39.5M59.7 407.3h35.8M110.5 407.3h35.7M110.5 403.5h39.5M110.5 411h39.5"/>
</g>
<g fill="#008000" stroke="#008000" stroke-width=".32">
<circle cx="308" cy="38.7" r=".76"/>
<circle cx="488.5" cy="66.9" r=".76"/>
<circle cx="488.5" cy="127" r=".76"/>
<circle cx="488.5" cy="187.2" r=".76"/>
<circle cx="375.7" cy="166.5" r=".76"/>
<circle cx="558.1" cy="335.8" r=".76"/>
<circle cx="48.5" cy="317" r=".76"/>
<circle cx="499.8" cy="335.8" r=".76"/>
<circle cx="360.7" cy="166.5" r=".76"/>
<circle cx="345.6" cy="166.5" r=".76"/>
<circle cx="116.2" cy="317" r=".76"/>
<circle cx="86.1" cy="358.4" r=".76"/>
<circle cx="44.7" cy="362.1" r=".76"/>
<circle cx="44.7" cy="373.4" r=".76"/>
<circle cx="274.1" cy="53.7" r=".76"/>
</g>
<g font-size="13.5" fill="#800000">
<text x="309.9" y="275.6">I2C</text>
<text x="405.8" y="275.6">12v IN</text>
</g>
<text font-size="13.3" fill="#800000" x="490.4" y="277.5">+5V</text>
<g font-size="5.3" fill="#800000">
<text x="125.6" y="364" transform="rotate(-90 125.6 364)">MINI</text>
<text x="133.1" y="372.2" transform="rotate(-90 133.1 372.2)">DFPLAYER</text>
</g>
<text font-size="4.2" fill="#800000" x="165.1" y="68.7" transform="rotate(-90 165.1 68.7)">ARDUINO MKR WIFI 1010</text>
<g font-size="3.7" fill="#808080">
<text x="93.6" y="23.6">MOT1_ENCA</text>
<text x="93.6" y="19.8">MOT1_IN</text>
<text x="214" y="19.8">+5V</text>
<text x="214" y="23.6">+3V3</text>
<text x="93.6" y="27.4">MOT1_ENCB</text>
<text x="214" y="27.4">GND</text>
<text x="93.6" y="31.1">MOT1_PWMA</text>
<text x="93.6" y="34.9">MOT1_PWMB</text>
<text x="198.9" y="31.1">RST</text>
<text x="221.5" y="34.9">DYNAMIXEL_TX</text>
<text x="93.6" y="38.6">MOT2_IN</text>
<text x="221.5" y="38.6">DYNAMIXEL_RX</text>
<text x="304.2" y="38.6">GND</text>
<text x="93.6" y="46.2">SERIALTX_TX</text>
<text x="93.6" y="42.4">DYNAMIXEL_RTS</text>
<text x="197" y="46.2">SDA</text>
<text x="197" y="42.4">SCL</text>
<text x="93.6" y="49.9">SERIALTX_RX</text>
<text x="93.6" y="53.7">MOT2_PWMA</text>
<text x="197" y="49.9">3V3_NEOPIXEL_BALL2_10</text>
<text x="197" y="53.7">DFPLAYER_ARDUINO_RX_9</text>
<text x="286.3" y="48.6" transform="rotate(-90 286.3 48.6)">S2</text>
<text x="93.6" y="57.5">MOT2_PWMB</text>
<text x="197" y="57.5">DFPLAYER_ARDUINO_TX_8</text>
<text x="93.6" y="61.2">3V3_NEOPIXEL_STATUS_4</text>
<text x="93.6" y="65">3V3_NEOPIXEL_BALL_5</text>
<text x="197" y="61.2">MOT2_ENCA</text>
<text x="197" y="65">MOT2_ENCB</text>
<text x="274.1" y="65" transform="rotate(-90 274.1 65)">RST</text>
<text x="480" y="69.5">+5V</text>
<text x="505.6" y="69.5">5V_NEOPIXEL_STATUS</text>
<text x="478.1" y="88.9">100n</text>
<text x="481.5" y="96.4">C6</text>
<text x="491.2" y="112.7" transform="rotate(-90 491.2 112.7)">GND</text>
<text x="511.1" y="115.8">GND</text>
<text x="480" y="129.7">+5V</text>
<text x="478.1" y="150.9">100n</text>
<text x="232.8" y="160.9">GND</text>
<text x="232.8" y="157.1">+3V3</text>
<text x="341.8" y="159" transform="rotate(-90 341.8 159)">+3V3</text>
<text x="481.5" y="158.4">C5</text>
<text x="29.6" y="166.5">SERIALTX_TX</text>
<text x="89.8" y="162.8">XBEE_TX_TX</text>
<text x="232.8" y="164.7">SPECTRUM_TX</text>
<text x="393.4" y="163.8" transform="rotate(-90 393.4 163.8)">+5V</text>
<text x="89.8" y="170.3">SPECTRUM_TX</text>
<text x="491.2" y="172.9" transform="rotate(-90 491.2 172.9)">GND</text>
<text x="29.6" y="177.8">SERIALTX_RX</text>
<text x="89.8" y="174.1">XBEE_TX_RX</text>
<text x="255.3" y="179.7">+3V3</text>
<text x="511.1" y="175.9">GND</text>
<text x="195.1" y="183.5">SPECTRUM_TX</text>
<text x="249.5" y="181.2">1k</text>
<text x="226" y="188.7">SP_TX1</text>
<text x="248.7" y="188.3">R5</text>
<text x="298.6" y="189.1">3V3_NEOPIXEL_BALL_5</text>
<text x="394.5" y="189.1">5V_NEOPIXEL_BALL</text>
<text x="480" y="189.8">+5V</text>
<text x="255.3" y="196.6">+3V3</text>
<text x="298.6" y="196.6">3V3_NEOPIXEL_STATUS_4</text>
<text x="298.6" y="192.9">3V3_NEOPIXEL_BALL2_10</text>
<text x="394.5" y="196.6">5V_NEOPIXEL_STATUS</text>
<text x="394.5" y="192.9">5V_NEOPIXEL_BALL2</text>
<text x="195.1" y="200.4">XBEE_TX_TX</text>
<text x="249.5" y="198.1">1k</text>
<text x="226" y="205.7">XB_TX</text>
<text x="248.7" y="205.2">R7</text>
<text x="195.1" y="215.4">XBEE_TX_RX</text>
<text x="249.5" y="213.2">1k</text>
<text x="255.3" y="211.7">+3V3</text>
<text x="478.1" y="211.1">100n</text>
<text x="33.4" y="221.1">+3V3</text>
<text x="226" y="220.7">XB_RX</text>
<text x="248.7" y="220.3">R4</text>
<text x="481.5" y="218.6">C7</text>
<text x="29.6" y="224.8">XBEE_TX_RX</text>
<text x="29.6" y="228.6">XBEE_TX_TX</text>
<text x="491.2" y="233.1" transform="rotate(-90 491.2 233.1)">GND</text>
<text x="511.1" y="236.1">GND</text>
<text x="38.3" y="257.6">GND</text>
<text x="221.5" y="270">+3V3</text>
<text x="221.5" y="273.7">GND</text>
<text x="217.7" y="277.5">MOT1_ENCA</text>
<text x="217.7" y="281.3">MOT1_ENCB</text>
<text x="217.7" y="285">MOT1_IN</text>
<text x="395.1" y="287.6">+12V</text>
<text x="499.8" y="286.1">150</text>
<text x="524.6" y="286.1">5V</text>
<text x="217.7" y="288.8">MOT1_PWMA</text>
<text x="217.7" y="292.5">MOT1_PWMB</text>
<text x="417.1" y="293.7">2,2k</text>
<text x="456.6" y="292.5" transform="rotate(-90 456.6 292.5)">GND</text>
<text x="482.9" y="292.5">+5V</text>
<text x="545" y="292.5" transform="rotate(-90 545 292.5)">GND</text>
<text x="326.8" y="298.2">SCL</text>
<text x="123.7" y="303.8">DAC_L</text>
<text x="326.8" y="305.7">+3V3</text>
<text x="326.8" y="301.9">SDA</text>
<text x="396.4" y="302.7">12V_HEADSUPPLY</text>
<text x="486.7" y="303.8">+5V</text>
<text x="529.9" y="303.8">GND</text>
<text x="326.8" y="309.5">GND</text>
<text x="414.5" y="310.2">GND</text>
<text x="37.2" y="317">+12V</text>
<text x="125.6" y="313.2">GND</text>
<text x="414" y="314">+12V</text>
<text x="446.5" y="317.7">GND</text>
<text x="508.3" y="312.3">100uf</text>
<text x="103" y="320.8">SPEAKER-</text>
<text x="103" y="324.5">SPEAKER+</text>
<text x="221.5" y="326.4">+3V3</text>
<text x="507.8" y="325.8">5V1</text>
<text x="518.6" y="326.4">NCP 1117 ST50T3G</text>
<text x="217.7" y="333.9">MOT2_ENCA</text>
<text x="221.5" y="330.2">GND</text>
<text x="217.7" y="337.7">MOT2_ENCB</text>
<text x="217.7" y="341.4">MOT2_IN</text>
<text x="487.3" y="338.4">+12V</text>
<text x="562.7" y="338.4">+5V</text>
<text x="18.4" y="347.1">DFPLAYER_ARDUINO_TX_8</text>
<text x="56" y="343.3">+3V3</text>
<text x="217.7" y="345.2">MOT2_PWMA</text>
<text x="460.1" y="344.1" transform="rotate(-90 460.1 344.1)">100uf</text>
<text x="18.4" y="350.8">DFPLAYER_ARDUINO_RX_9</text>
<text x="217.7" y="349">MOT2_PWMB</text>
<text x="67.3" y="358.4">DAC_L</text>
<text x="326.8" y="358.4">SCL</text>
<text x="407.7" y="358.4" transform="rotate(-90 407.7 358.4)">+12V</text>
<text x="430.2" y="358.4" transform="rotate(-90 430.2 358.4)">+12V</text>
<text x="450.9" y="358.4" transform="rotate(-90 450.9 358.4)">+12V</text>
<text x="165.1" y="365.9">GND</text>
<text x="326.8" y="365.9">+3V3</text>
<text x="326.8" y="362.1">SDA</text>
<text x="400.1" y="360.2" transform="rotate(-90 400.1 360.2)">GND</text>
<text x="422.7" y="360.2" transform="rotate(-90 422.7 360.2)">GND</text>
<text x="75.9" y="368.5">GND</text>
<text x="326.8" y="369.6">GND</text>
<text x="36.2" y="379.1" transform="rotate(-90 36.2 379.1)">NO-APM</text>
<text x="104.9" y="384.7">DFPLAYER-MINI-MODULE</text>
<text x="61.6" y="407.3">GND</text>
<text x="61.6" y="403.5">SPEAKER+</text>
<text x="112.4" y="407.3">+5V</text>
<text x="112.4" y="403.5">SPEAKER-</text>
<text x="61.6" y="411">5V_NEOPIXEL_BALL</text>
<text x="112.4" y="411">5V_NEOPIXEL_BALL2</text>
</g>
<g font-size="3.2" fill="#808080">
<text x="138.1" y="15.6">AREF</text>
<text x="153.5" y="17.2">AREF</text>
<text x="168" y="17.2">+5VOUT</text>
<text x="187.3" y="15.6">+5VOUT</text>
<text x="142.7" y="23.1">A1</text>
<text x="142.7" y="19.3">A0</text>
<text x="153.5" y="21">A0</text>
<text x="175.1" y="21">VIN</text>
<text x="187.3" y="23.1">+3V3OUT</text>
<text x="187.3" y="19.3">VIN</text>
<text x="142.7" y="26.8">A2</text>
<text x="153.5" y="28.5">A2</text>
<text x="153.5" y="24.7">A1</text>
<text x="166.2" y="24.7">+3V3OUT</text>
<text x="173.4" y="28.5">GND</text>
<text x="187.3" y="26.8">GND</text>
<text x="142.7" y="34.4">A4</text>
<text x="142.7" y="30.6">A3</text>
<text x="153.5" y="32.3">A3~</text>
<text x="169.8" y="32.3">RESET</text>
<text x="187.3" y="34.4">D14</text>
<text x="187.3" y="30.6">RESET</text>
<text x="142.7" y="41.9">A6</text>
<text x="142.7" y="38.1">A5</text>
<text x="153.5" y="39.8">A5</text>
<text x="153.5" y="36">A4~</text>
<text x="174.6" y="39.8">D13</text>
<text x="174.6" y="36">D14</text>
<text x="187.3" y="41.9">D12</text>
<text x="187.3" y="38.1">D13</text>
<text x="288.7" y="41.9" transform="rotate(-90 288.7 41.9)">1</text>
<text x="299.9" y="41.9" transform="rotate(-90 299.9 41.9)">2</text>
<text x="142.5" y="45.6">D0</text>
<text x="153.5" y="47.3">D0~</text>
<text x="153.5" y="43.5">A6</text>
<text x="172.7" y="43.5">D12~</text>
<text x="174.8" y="47.3">D11</text>
<text x="187.3" y="45.6">D11</text>
<text x="142.5" y="53.2">D2</text>
<text x="142.5" y="49.4">D1</text>
<text x="153.5" y="51.1">D1~</text>
<text x="172.7" y="51.1">D10~</text>
<text x="187.3" y="53.2">D9</text>
<text x="187.3" y="49.4">D10</text>
<text x="288.7" y="52.2" transform="rotate(-90 288.7 52.2)">3</text>
<text x="299.9" y="52.2" transform="rotate(-90 299.9 52.2)">4</text>
<text x="142.5" y="56.9">D3</text>
<text x="153.5" y="58.6">D3~</text>
<text x="153.5" y="54.8">D2~</text>
<text x="174.5" y="58.6">D8~</text>
<text x="176.3" y="54.8">D9</text>
<text x="187.3" y="56.9">D8</text>
<text x="142.5" y="64.5">D5</text>
<text x="142.5" y="60.7">D4</text>
<text x="153.5" y="62.3">D4~</text>
<text x="174.5" y="62.4">D7~</text>
<text x="187.3" y="64.5">D6</text>
<text x="187.3" y="60.7">D7</text>
<text x="153.5" y="66.1">D5~</text>
<text x="174.5" y="66.1">D6~</text>
<text x="499.3" y="70.9" transform="rotate(-90 499.3 70.9)">VD</text>
<text x="499.3" y="66.5" transform="rotate(-90 499.3 66.5)">D</text>
<text x="503.1" y="70.9" transform="rotate(-90 503.1 70.9)">DI</text>
<text x="504.7" y="81" transform="rotate(-90 504.7 81)">DI</text>
<text x="501" y="84.6" transform="rotate(-90 501 84.6)">VDD</text>
<text x="501" y="104.8" transform="rotate(-90 501 104.8)">DO</text>
<text x="504.7" y="104.8" transform="rotate(-90 504.7 104.8)">GND</text>
<text x="499.3" y="116.5" transform="rotate(-90 499.3 116.5)">DO</text>
<text x="503.1" y="118.7" transform="rotate(-90 503.1 118.7)">GND</text>
<text x="499.3" y="131.1" transform="rotate(-90 499.3 131.1)">VD</text>
<text x="499.3" y="126.7" transform="rotate(-90 499.3 126.7)">D</text>
<text x="503.1" y="131.1" transform="rotate(-90 503.1 131.1)">DI</text>
<text x="504.7" y="141.2" transform="rotate(-90 504.7 141.2)">DI</text>
<text x="501" y="144.7" transform="rotate(-90 501 144.7)">VDD</text>
<text x="225.8" y="156.6">1</text>
<text x="225.8" y="160.4">2</text>
<text x="225.8" y="164.1">3</text>
<text x="501" y="165" transform="rotate(-90 501 165)">DO</text>
<text x="504.7" y="165" transform="rotate(-90 504.7 165)">GND</text>
<text x="363.9" y="169.8" transform="rotate(-90 363.9 169.8)">1</text>
<text x="371.4" y="169.8" transform="rotate(-90 371.4 169.8)">14</text>
<text x="499.3" y="176.6" transform="rotate(-90 499.3 176.6)">DO</text>
<text x="503.1" y="178.9" transform="rotate(-90 503.1 178.9)">GND</text>
<text x="347.1" y="181.1">8</text>
<text x="352.8" y="182.7">OE</text>
<text x="365.5" y="182.6" transform="rotate(-90 365.5 182.6)">VCCA</text>
<text x="373.1" y="182.6" transform="rotate(-90 373.1 182.6)">VCCB</text>
<text x="347.1" y="188.6">2</text>
<text x="352.8" y="190.2">A1</text>
<text x="379.6" y="190.2">B1</text>
<text x="387.5" y="188.6">13</text>
<text x="499.3" y="191.3" transform="rotate(-90 499.3 191.3)">VD</text>
<text x="499.3" y="186.9" transform="rotate(-90 499.3 186.9)">D</text>
<text x="503.1" y="191.3" transform="rotate(-90 503.1 191.3)">DI</text>
<text x="347.1" y="192.3">3</text>
<text x="347.1" y="196.1">4</text>
<text x="352.8" y="194">A2</text>
<text x="352.8" y="197.8">A3</text>
<text x="379.6" y="194">B2</text>
<text x="379.6" y="197.8">B3</text>
<text x="387.5" y="192.3">12</text>
<text x="387.5" y="196.1">11</text>
<text x="347.1" y="199.9">5</text>
<text x="352.8" y="201.5">A4</text>
<text x="379.6" y="201.5">B4</text>
<text x="387.5" y="199.9">10</text>
<text x="504.7" y="201.4" transform="rotate(-90 504.7 201.4)">DI</text>
<text x="369.3" y="208.2" transform="rotate(-90 369.3 208.2)">GND</text>
<text x="501" y="204.9" transform="rotate(-90 501 204.9)">VDD</text>
<text x="367.6" y="214" transform="rotate(-90 367.6 214)">7</text>
<text x="59.3" y="220.5">1</text>
<text x="107.3" y="220.5">20</text>
<text x="59.3" y="224.3">2</text>
<text x="65.1" y="226">DOUT</text>
<text x="65.1" y="222.2">VDD</text>
<text x="95.9" y="222.2">DIO0</text>
<text x="95.9" y="226">DIO1</text>
<text x="107.3" y="224.3">19</text>
<text x="501" y="225.1" transform="rotate(-90 501 225.1)">DO</text>
<text x="504.7" y="225.1" transform="rotate(-90 504.7 225.1)">GND</text>
<text x="59.3" y="228.1">3</text>
<text x="59.3" y="231.8">4</text>
<text x="65.1" y="229.7">DIN</text>
<text x="65.1" y="233.5">DIO12</text>
<text x="95.9" y="229.7">DIO2</text>
<text x="95.9" y="233.5">DIO3</text>
<text x="107.3" y="228.1">18</text>
<text x="107.3" y="231.8">17</text>
<text x="56.4" y="235.6">5</text>
<text x="59.3" y="239.4">6</text>
<text x="65.1" y="237.2">RESET</text>
<text x="97" y="237.3">RTS</text>
<text x="107.3" y="239.4">15</text>
<text x="110.2" y="235.6">16</text>
<text x="499.3" y="236.8" transform="rotate(-90 499.3 236.8)">DO</text>
<text x="503.1" y="239.1" transform="rotate(-90 503.1 239.1)">GND</text>
<text x="59.3" y="243.1">7</text>
<text x="65.1" y="244.8">DIO11</text>
<text x="65.1" y="241">RSSI</text>
<text x="95.9" y="241">DIO5</text>
<text x="96.8" y="244.8">RES</text>
<text x="107.3" y="243.1">14</text>
<text x="56.4" y="250.6">9</text>
<text x="59.3" y="246.9">8</text>
<text x="65.1" y="248.5">RES</text>
<text x="95.9" y="248.5">DIO9</text>
<text x="107.3" y="246.9">13</text>
<text x="110.2" y="250.6">12</text>
<text x="57.6" y="254.4">10</text>
<text x="65.1" y="252.3">DTR</text>
<text x="65.1" y="256.1">GND</text>
<text x="95.9" y="256.1">DIO4</text>
<text x="96.9" y="252.3">CTS</text>
<text x="107.3" y="254.4">11</text>
<text x="214.5" y="269.4">1</text>
<text x="214.5" y="273.2">2</text>
<text x="214.5" y="277">3</text>
<text x="214.5" y="280.7">4</text>
<text x="214.5" y="284.5">5</text>
<text x="214.5" y="288.3">6</text>
<text x="214.5" y="292">7</text>
<text x="315.2" y="297.7">4</text>
<text x="315.2" y="305.2">2</text>
<text x="315.2" y="301.4">3</text>
<text x="147.7" y="308.9">5</text>
<text x="315.2" y="308.9">1</text>
<text x="53.2" y="316.5">IN1</text>
<text x="53.2" y="312.7">IN2</text>
<text x="65.1" y="314.4">IN2</text>
<text x="79.8" y="314.4">OUT2</text>
<text x="95.2" y="316.5">OUT1</text>
<text x="95.2" y="312.7">OUT2</text>
<text x="147.7" y="316.5">3</text>
<text x="147.7" y="312.7">4</text>
<text x="65.1" y="318.1">IN</text>
<text x="81.5" y="318.1">OUT</text>
<text x="147.7" y="324">1</text>
<text x="147.7" y="320.2">2</text>
<text x="214.5" y="325.9">1</text>
<text x="214.5" y="329.6">2</text>
<text x="214.5" y="333.4">3</text>
<text x="506.9" y="335.3">3</text>
<text x="547.4" y="335.3">2</text>
<text x="214.5" y="337.2">4</text>
<text x="214.5" y="340.9">5</text>
<text x="401.3" y="339.9" transform="rotate(-90 401.3 339.9)">-</text>
<text x="408.8" y="339.9" transform="rotate(-90 408.8 339.9)">+</text>
<text x="423.8" y="339.9" transform="rotate(-90 423.8 339.9)">-</text>
<text x="431.4" y="339.9" transform="rotate(-90 431.4 339.9)">+</text>
<text x="512.7" y="336.9">IN</text>
<text x="529.2" y="339.9" transform="rotate(-90 529.2 339.9)">GND</text>
<text x="536.7" y="336.9">OUT</text>
<text x="95.9" y="342.8">1</text>
<text x="95.9" y="346.6">2</text>
<text x="104.6" y="344.4">VCC</text>
<text x="141.7" y="344.5">BUSY</text>
<text x="157.2" y="346.6">15</text>
<text x="157.2" y="342.8">16</text>
<text x="214.5" y="344.7">6</text>
<text x="399.6" y="347.8" transform="rotate(-90 399.6 347.8)">-</text>
<text x="422.2" y="347.8" transform="rotate(-90 422.2 347.8)">-</text>
<text x="527.5" y="345.6" transform="rotate(-90 527.5 345.6)">1</text>
<text x="95.9" y="350.3">3</text>
<text x="104.6" y="348.2">RX</text>
<text x="104.6" y="352">TX</text>
<text x="141.9" y="352">USB+</text>
<text x="142.7" y="348.2">USB-</text>
<text x="157.2" y="350.3">14</text>
<text x="214.5" y="348.4">7</text>
<text x="407.1" y="348.6" transform="rotate(-90 407.1 348.6)">+</text>
<text x="429.7" y="348.6" transform="rotate(-90 429.7 348.6)">+</text>
<text x="95.9" y="354.1">4</text>
<text x="95.9" y="357.8">5</text>
<text x="104.6" y="355.7">DAC_R</text>
<text x="104.6" y="359.5">DAC_I</text>
<text x="136" y="359.5">ADKEY_1</text>
<text x="136" y="355.7">ADKEY_2</text>
<text x="157.2" y="357.8">12</text>
<text x="157.2" y="354.1">13</text>
<text x="315.2" y="357.8">4</text>
<text x="40.4" y="362.4" transform="rotate(-90 40.4 362.4)">2</text>
<text x="44.2" y="362.4" transform="rotate(-90 44.2 362.4)">4</text>
<text x="95.9" y="361.6">6</text>
<text x="95.9" y="365.4">7</text>
<text x="104.6" y="363.3">SPK_1</text>
<text x="143.4" y="363.3">IO_2</text>
<text x="157.2" y="365.4">10</text>
<text x="157.2" y="361.6">11</text>
<text x="315.2" y="365.4">2</text>
<text x="315.2" y="361.6">3</text>
<text x="95.9" y="369.1">8</text>
<text x="104.6" y="367">GND.1</text>
<text x="104.6" y="370.8">SPK_2</text>
<text x="140.6" y="367">GND.2</text>
<text x="143.4" y="370.8">IO_1</text>
<text x="157.2" y="369.1">9</text>
<text x="315.2" y="369.1">1</text>
<text x="40.4" y="374.9" transform="rotate(-90 40.4 374.9)">1</text>
<text x="44.2" y="374.9" transform="rotate(-90 44.2 374.9)">3</text>
<text x="96.9" y="403">1</text>
<text x="96.9" y="406.7">3</text>
<text x="107.3" y="403">2</text>
<text x="107.3" y="406.7">4</text>
<text x="96.9" y="410.5">5</text>
<text x="107.3" y="410.5">6</text>
</g>
<g font-size="2.6" fill="#800000">
<text x="509.2" y="106.4" transform="rotate(-90 509.2 106.4)">RGB_LED_APA102-2020</text>
<text x="509.2" y="166.5" transform="rotate(-90 509.2 166.5)">RGB_LED_APA102-2020</text>
<text x="509.2" y="226.7" transform="rotate(-90 509.2 226.7)">RGB_LED_APA102-2020</text>
</g>
<g font-size="2.6" fill="#808080">
<text x="357" y="134.6">GND</text>
<text x="372.1" y="134.6">GND</text>
<text x="349.4" y="166.5">U1</text>
<text x="351.2" y="206">1.2-3.6V</text>
<text x="372.9" y="206">1.65-5.5V</text>
<text x="365.9" y="230.5">GND</text>
<text x="501.7" y="358.2" transform="rotate(-90 501.7 358.2)">GND</text>
<text x="529.9" y="354.5" transform="rotate(-90 529.9 354.5)">GND</text>
<text x="560" y="358.2" transform="rotate(-90 560 358.2)">GND</text>
</g>
<g font-size="2.1" fill="#808080">
<text x="220.2" y="166.5" transform="rotate(-90 220.2 166.5)">SPEKTRUM</text>
<text x="212.6" y="266.2" transform="rotate(-90 212.6 266.2)">MOT1</text>
<text x="150" y="304.4">AMP-IN</text>
<text x="212.6" y="322.6" transform="rotate(-90 212.6 322.6)">MOT2</text>
<text x="93.9" y="397.3">SLIPRING_OUT1</text>
</g>
</svg>
